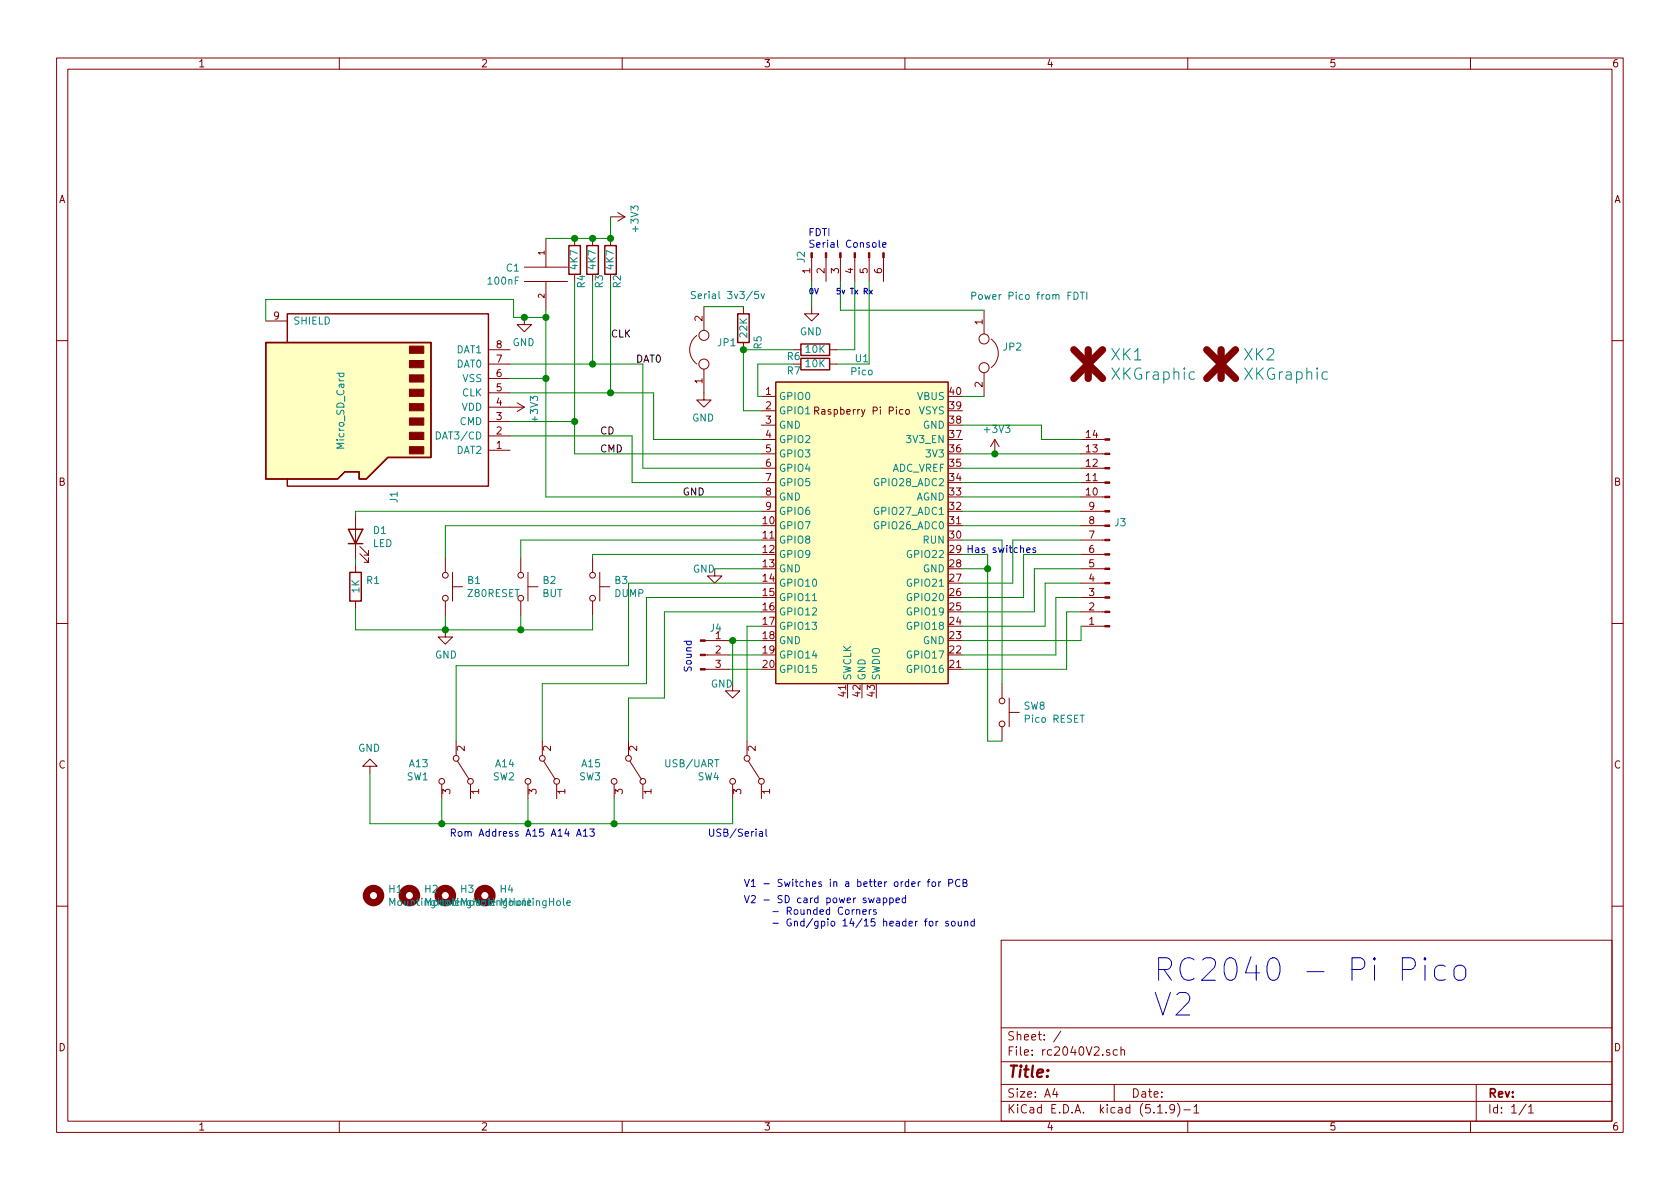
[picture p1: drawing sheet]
<svg xmlns="http://www.w3.org/2000/svg" width="297mm" height="210mm" viewBox="0 0 297 210" stroke-linecap="round" stroke-linejoin="round" font-family="sans-serif">
<g fill="none" stroke="#840000" stroke-width=".18">
<path d="M10 10.3h277v189.9h-277zM12 12.2h273v186.1h-273zM60 10.3v1.9M110 10.3v1.9M160 10.3v1.9M210 10.3v1.9M260 10.3v1.9M107.9 38.3h2.6M109.2 37.6l1.3 .7M110.5 38.3l-1.3 .8M47 56.8h3.8M92.7 56.1v1.3h-1.3l1.3 1.3 1.3-1.3h-1.3"/>
<path d="M92.7 49.8h7.6M92.7 47.2h7.6M96.5 42.2v5M96.5 49.8v5.1M101.6 42.2v1.2M104.8 42.2v1.2M107.9 42.2v1.2M123.2 59.3a3.2 3.2 0 0 0 0 5.1M124.5 54.2v4.2M131.4 54.2v1.3M143.5 54.2v1.3h-1.3l1.3 1.3 1.3-1.3h-1.3M143.5 45.6v4.2"/>
<path d="M146 45.6v4.2M148.6 45.6v4.2M151.1 45.6v4.2M153.7 45.6v4.2M156.2 45.6v4.2M174 54.9v4.1M175.3 60a3.2 3.2 0 0 1 0 5M10 60.2h2M86.4 72h6.3M86.4 64.4h3.8M86.4 61.8h3.8M86.4 79.6h3.8"/>
<path d="M86.4 77.1h3.8M86.4 74.5h3.8M86.4 69.5h3.8M86.4 66.9h3.8M91.4 71.2l1.3 .8M92.7 72l-1.3 .8M124.5 65.3v5.4h-1.3l1.3 1.3 1.2-1.3h-1.2M131.4 60.6v1.2M134.6 77.7h2.6M134.6 70.1h2.6M134.6 72.6h2.6M134.6 75.2h2.6"/>
<path d="M137.2 67.6h30.4v53.3h-30.4zM144 72.6h.7l.1-.2-.1-.3-.2-.1h-.5v1.2M144.3 72.6l.5 .6M146.7 64.4h1.3M146.7 61.8h1.3M159.6 72.5l-.3-.1-.3 .2 .2 .6h.4M160.2 72.5l.4-.1 .1 .1v.7h-.3l-.3-.2zM174 65.9v4.2M175.9 77.7l-.8 1.3M175.9 77.7v2.6M175.9 77.7l.8 1.3M191.1 77.7h4.3"/>
<path d="M193.7 65.7l1.2 1.2M217.2 65.7l1.2 1.2M285 60.2h2M62.9 91.1v7.6M62.9 99.9v1.3M63.6 97.9l1.6 1.5v-.7v.7h-.8M63.6 96.6l1.6 1.6v-.8v.8h-.8M78.7 98.7v2.5M92.1 98.7v2.5M104.8 98.7v2.5M134.6 80.3h2.6M134.6 82.8h2.6"/>
<path d="M134.6 85.3h2.6M134.6 87.9h2.6M134.6 90.4h2.6M191.1 80.3h4.3M191.1 82.8h4.3M191.1 85.3h4.3M191.1 87.9h4.3M191.1 90.4h4.3M191.1 93h4.3M191.1 95.5h4.3M191.1 98h4.3M10 110.3h2"/>
<path d="M62.9 106.3v1.3M78.7 111.4v1.2h1.3l-1.3 1.3-1.2-1.3h1.2M78.7 106.3v2.5M80 103.8h1.8M80 101.2v5.1M92.1 106.3v2.5M93.3 101.2v5.1M93.3 103.8h1.8M104.8 106.3v2.5M106 103.8h1.8M106 101.2v5.1M124.7 118.4h4.2"/>
<path d="M124.7 115.8h4.2M124.7 113.3h4.2M126.4 100.6v1.2h-1.3l1.3 1.3 1.2-1.3h-1.2M191.1 100.6h4.3M191.1 103.1h4.3M191.1 105.7h4.3M191.1 108.2h4.3M191.1 110.7h4.3M285 110.3h2M65.4 135.5h1.3l-1.3-1.3-1.3 1.3h1.3v1.3M78.1 138.7v2.5M80.6 131.1v2.5"/>
<path d="M80.9 134.6l2 3.2M83.2 138.7v2.5M93.3 138.7v2.5M95.9 131.1v2.5M96.1 134.6l2.1 3.2M98.4 138.7v2.5M108.6 138.7v2.5M111.1 131.1v2.5M111.4 134.6l2 3.2M113.7 138.7v2.5M129.5 120.9v1.3h-1.2l1.2 1.2 1.3-1.2h-1.3M129.5 138.7v2.5"/>
<path d="M132.1 131.1v2.5M132.3 134.6l2.1 3.2M134.6 138.7v2.5M177.2 120.9v2.5M177.2 128.5v2.6M178.4 126h1.8M178.4 123.4v5.1M10 160.2h2M177 166.3h108v32h-108zM285 160.2h2M60 198.3v1.9M110 198.3v1.9"/>
<path d="M160 198.3v1.9M177 194.8h108M177 191.8h108M177 187.8h108M177 181.8h108M186.5 192.5l-.4 1h1M186.8 193v1M187.6 182.3l-1.3 2M196.2 185.7l-.4-.1-.2 .2 .1 .2 .5 .2v.3h-.6M197 191.8v3M197.6 185.7l-.5-.1-.3 .3 .1 .6 .2 .1 .5-.1M198.2 185.7l.2-.1 .4 .1v.9"/>
<path d="M198.2 185.1v1.5M204.7 196.8h.8M206.2 196.7v.1M207.7 196l-.1 .1a.48 .48 0 0 1-.6 .1l-.2-.2 .2-.6a.48 .48 0 0 1 .6 .1 1.27 1.27 0 0 1-.2 1.2l-.4 .1M208.2 195.1a1.71 1.71 0 0 1 0 2.3M209.3 196.3h1.2M210 198.3v1.9M211.1 195.8l.4-.5v1.5M211.1 196.8h.9M260 198.3v1.9M261 191.8v6.5M269.8 195.2l-1.2 2"/>
<path d="M270.3 195.8l.4-.5v1.5M270.3 196.8h.8"/>
<circle cx="124.5" cy="59.3" r=".89"/>
<circle cx="174" cy="59.9" r=".89"/>
<circle cx="124.5" cy="64.4" r=".89"/>
<circle cx="174" cy="65" r=".89"/>
<circle cx="78.7" cy="105.8" r=".51"/>
<circle cx="78.7" cy="101.7" r=".51"/>
<circle cx="92.1" cy="105.8" r=".51"/>
<circle cx="92.1" cy="101.7" r=".51"/>
<circle cx="104.8" cy="101.7" r=".51"/>
<circle cx="104.8" cy="105.8" r=".51"/>
<circle cx="78.1" cy="138.2" r=".51"/>
<circle cx="80.6" cy="134.1" r=".51"/>
<circle cx="83.2" cy="138.2" r=".51"/>
<circle cx="93.3" cy="138.2" r=".51"/>
<circle cx="95.9" cy="134.1" r=".51"/>
<circle cx="98.4" cy="138.2" r=".51"/>
<circle cx="108.6" cy="138.2" r=".51"/>
<circle cx="111.1" cy="134.1" r=".51"/>
<circle cx="113.7" cy="138.2" r=".51"/>
<circle cx="129.5" cy="138.2" r=".51"/>
<circle cx="132.1" cy="134.1" r=".51"/>
<circle cx="134.6" cy="138.2" r=".51"/>
<circle cx="177.2" cy="123.9" r=".51"/>
<circle cx="177.2" cy="128" r=".51"/>
</g>
<path d="M100.6 43.4h2v5.1h-2zM103.8 43.4h2v5.1h-2zM106.9 43.4h2.1v5.1h-2.1zM130.4 55.5h2.1v5.1h-2.1zM47 60.6h29.2v20.3h-7.6l-3.8 3.8h-1.3v-1.3h-2.5l-1.3 1.3h-12.7zM50.8 60.6v-5.1h35.6v30.5h-35.6v-1.3M141.6 63.4h5.1v2h-5.1zM141.6 60.8h5.1v2.1h-5.1zM61.6 93.6h2.5l-1.2 2.5zM61.6 96.1h2.5M61.8 101.2h2.1v5.1h-2.1z" fill="none" stroke="#840000" stroke-width=".25"/>
<g fill="none" stroke="#840000" stroke-width="1.3">
<path d="M189.9 61.8l5 5.1M192.4 61.8v5.1M194.9 61.8l-5 5.1M213.4 61.8l5 5.1M215.9 61.8v5.1M218.4 61.8l-5 5.1"/>
<circle cx="66" cy="158.4" r="1.27"/>
<circle cx="72.4" cy="158.4" r="1.27"/>
<circle cx="78.7" cy="158.4" r="1.27"/>
<circle cx="85.7" cy="158.4" r="1.27"/>
</g>
<g fill="#840000" stroke="#840000" stroke-width=".18">
<path d="M195.4 77.6h.8v.2h-.8z"/>
<path d="M195.4 80.1h.8v.3h-.8z"/>
<path d="M195.4 82.7h.8v.2h-.8z"/>
<path d="M195.4 85.2h.8v.3h-.8z"/>
<path d="M195.4 87.8h.8v.2h-.8z"/>
<path d="M195.4 90.3h.8v.2h-.8z"/>
<path d="M195.4 92.8h.8v.3h-.8z"/>
<path d="M195.4 95.4h.8v.2h-.8z"/>
<path d="M195.4 97.9h.8v.3h-.8z"/>
<path d="M195.4 100.5h.8v.2h-.8z"/>
<path d="M195.4 103h.8v.2h-.8z"/>
<path d="M195.4 105.5h.8v.3h-.8z"/>
<path d="M195.4 108.1h.8v.2h-.8z"/>
<path d="M195.4 110.6h.8v.3h-.8z"/>
<path d="M156.1 44.7h.2v.9h-.2z"/>
<path d="M153.5 44.7h.3v.9h-.3z"/>
<path d="M151 44.7h.3v.9h-.3z"/>
<path d="M148.5 44.7h.2v.9h-.2z"/>
<path d="M145.9 44.7h.3v.9h-.3z"/>
<path d="M143.4 44.7h.2v.9h-.2z"/>
<path d="M72.4 61.2h2.5v1.3h-2.5z"/>
<path d="M72.4 63.7h2.5v1.3h-2.5z"/>
<path d="M72.4 66.3h2.5v1.3h-2.5z"/>
<path d="M72.4 68.8h2.5v1.3h-2.5z"/>
<path d="M72.4 71.4h2.5v1.2h-2.5z"/>
<path d="M72.4 73.9h2.5v1.3h-2.5z"/>
<path d="M72.4 76.4h2.5v1.3h-2.5z"/>
<path d="M72.4 79h2.5v1.3h-2.5z"/>
<path d="M123.8 118.2h.9v.3h-.9z"/>
<path d="M123.8 115.7h.9v.2h-.9z"/>
<path d="M123.8 113.2h.9v.2h-.9z"/>
</g>
<g fill="none" stroke="#008484" stroke-width=".18">
<path d="M123 51.6l-.5-.1-.2 .2v.3l.5 .3 .2 .3-.3 .2h-.5M134.6 52l.3 .8 .3-.8M171.8 52.3l.7-.1v-.4l-.2-.1h-.5v1.2M191 51.7h.7M191.4 51.7v1.2M192.2 51.7v1.2M59.5 66h1.3M60 66v.4l.2 .2 .6-.1v-.5M77.1 76.4a.64 .64 0 0 1 .8 .6 .64 .64 0 0 1-.8 .6zM143.7 106.2h.7M80.5 159.7l.7-.1-.1-.3h-.4l-.2 .2 .1 .6h.5M80.9 158.8v.2"/>
<path d="M80.9 159.3v.8M100.2 159.7l.6-.1v-.3h-.4l-.2 .2 .1 .6h.5"/>
</g>
<g fill="#ffffc2" stroke="#ffffc2" stroke-width=".18">
<path d="M137.2 67.6h30.4v53.3h-30.4z"/>
<path d="M47 60.6h29.2v20.3h-7.6l-3.8 3.8h-1.3v-1.3h-2.5l-1.3 1.3h-12.7z"/>
</g>
<g fill="none" stroke="#008400" stroke-width=".18">
<path d="M107.9 38.3v3.9h-11.4M96.5 56.1h-5.7v-3.1h-43.8v3.8M96.5 54.9v33h38.1M101.6 49.8v30.5h33M104.8 49.8v14.6M107.9 49.8v19.7M124.5 54.2h6.9M143.5 49.8v4.4M148.6 49.8v5.1h25.4M151.1 49.8v12h-3.1M153.7 49.8v14.6h-5.7M90.2 69.5h25.4v8.2h19"/>
<path d="M90.2 77.1h21.6v8.2h22.8M90.2 64.4h23.5v18.4h20.9M90.2 66.9h6.3M90.2 74.5h11.4M140.3 64.4h-6.3v5.7h.6M140.3 61.8h-8.9v10.8h3.2M170.2 70.1h3.8M170.2 75.2h13.9v2.5h7M62.9 98.7v1.2M134.6 98h-29.8v.7M134.6 95.5h-42.5v3.2M134.6 90.4h-71.7v.7"/>
<path d="M134.6 93h-55.9v5.7M170.2 98h4.4v33.1h2.6M170.2 95.5h7v25.4M170.2 90.4h20.9M170.2 87.9h20.9M170.2 85.3h20.9M170.2 82.8h20.9M170.2 80.3h20.9M170.2 93h20.9M191.1 98h-10.1v7.7h-10.8M191.1 95.5h-12v7.6h-8.9M62.9 107.6v3.8h41.9v-2.6"/>
<path d="M78.7 108.8v2.6M92.1 108.8v2.6M126.4 100.6h8.2M128.9 118.4h5.7M128.9 113.3h5.7M128.9 115.8h5.7M129.5 113.3v7.6M134.6 105.7h-20.3v15.2h-18.4v10.2M134.6 110.7h-2.5v20.4M134.6 108.2h-17.1v15.2h-6.4v7.7M134.6 103.1h-23.5v14.6h-30.5v13.4M170.2 100.6h4.4"/>
<path d="M191.1 108.2h-2.5v10.2h-18.4M191.1 110.7v2.6h-20.9M191.1 105.7h-4.4v10.1h-16.5M191.1 103.1h-6.3v7.6h-14.6M191.1 100.6h-8.2v7.6h-12.7M65.4 136.8v8.9h64.1v-4.5M78.1 141.2v4.5M93.3 141.2v4.5M108.6 141.2v4.5"/>
</g>
<g fill="none" stroke="#0000c2" stroke-width=".18">
<path d="M155.4 42.5v1.1l.3 .1M156.1 43.3l.6-.1-.1-.3h-.4l-.1 .2v.6h.5M181.5 97.3l.6-.1v-.3h-.4l-.2 .1 .1 .7h.5M183.1 96.9h-.3l-.2 .1 .1 .2 .4 .2v.3h-.5M79.8 147.3l.6-.1 .1-.5-.2-.1h-.5v1.3M80.1 147.3l.4 .6M81.1 147.1l.3-.1 .3 .3-.1 .5-.3 .1-.3-.3zM82.2 147.2l.2-.2 .3 .1 .1 .8M82.2 147v.9M104.3 146.6h.8l-.5 .5 .4 .1v.5l-.2 .2-.5-.2M125.5 146.6v1l.2 .3 .4-.1 .1-.2v-1M155 158.8h.5l.1 .8"/>
<path d="M155.6 159.1l-.5 .1-.1 .1 .1 .3h.5M156.2 158.8h.3l.3 .2-.1 .6h-.5M156.2 158.8v1.3M157.3 158.8h.4l.2 .2-.1 .6h-.5M157.3 158.8v1.3M158.4 159.2l.6-.1v-.3h-.4l-.2 .2 .1 .6h.5M160.1 158.8h-.4l-.2 .2 .1 .6h.5M160.1 158.4v1.2M162.7 155.9l-.3 .3M163.9 155.9h.5M164.4 155.5l-.3 .2v1.1M164.8 156.1l.2-.2 .4 .2v.4l-.1 .2-.3 .1-.2-.2z"/>
<path d="M166 155.9v.9M166.3 155.9l-.2 .1-.1 .2M167.7 156.2l.7-.1v-.5l-.2-.1h-.5v1.3M169.7 155.6a.6 .6 0 0 0-.8 .4 .6 .6 0 0 0 .6 .8l.2-.2M170.3 156.1h.5l.1-.3v-.2l-.6-.1v1.3h.5l.1-.2 .1-.3-.3-.2M149.6 160.9h.3l.2 .2-.1 .5-.3 .1-.2-.1zM150.7 160.9v.8M151.1 160.9l-.4 .2M151.5 161l.1-.1h.3l.1 .8M151.5 160.9v.8M152.6 161.3l.6-.1-.1-.3h-.4l-.1 .1v.6h.5M153.7 160.9v.8"/>
<path d="M154.1 160.9l-.4 .2M154.9 160.9h-.3l-.2 .1 .1 .2 .4 .1v.3h-.5M161.9 162.9v.8M162.2 162.9l-.3 .2M163.4 162.9h.5M163.9 162.5l-.3 .2v1M164.3 163l.2-.1 .4 .1v.5l-.1 .2h-.3l-.2-.1zM165.5 162.9v.8M165.9 162.9l-.3 .1-.1 .1M167.7 163l-.3-.1-.2 .2 .1 .2 .4 .1v.3h-.5M168.3 163l.2-.1 .3 .1 .1 .5-.1 .2h-.3l-.2-.1zM169.4 162.9l.1 .8h.3l.2-.1"/>
<path d="M170 162.9v.8M170.6 163l.2-.1 .3 .1v.7M170.6 162.9v.8M172.3 163l-.4-.1-.2 .2 .1 .6h.5M172.3 162.5v1.2M248 171.4h1.5a1.08 1.08 0 0 0 .8-1 1.08 1.08 0 0 0-.8-1h-1.5v3.9M251.9 169.4l-.1 .2 .1 .1 .2-.1-.2-.2v.3M251.9 170.7v2.6M255.5 170.9l-.3-.2h-.8l-.4 .2-.4 .5v1.2l.4 .6 .4 .1h.8l.3-.1M257.3 171.1a1.09 1.09 0 0 1 1-.4 1.09 1.09 0 0 1 .9 .7v1.2a1.08 1.08 0 0 1-1.1 .8 1.08 1.08 0 0 1-1-.8v-1.2z"/>
</g>
<path d="M152.8 51.5h.5v-.4l-.5-.1v1M153 51.5l.4 .5M153.7 51.3l.5 .7M154.2 51.3l-.5 .7" fill="none" stroke="#0000c2" stroke-width=".2"/>
<g fill="#008400" stroke="#008400" stroke-width=".25">
<circle cx="108.6" cy="145.7" r=".51"/>
<circle cx="104.8" cy="42.2" r=".51"/>
<circle cx="129.5" cy="113.3" r=".51"/>
<circle cx="108" cy="42.2" r=".51"/>
<circle cx="101.6" cy="74.5" r=".51"/>
<circle cx="104.8" cy="64.4" r=".51"/>
<circle cx="78.1" cy="145.7" r=".51"/>
<circle cx="175.9" cy="80.3" r=".51"/>
<circle cx="96.5" cy="66.9" r=".51"/>
<circle cx="101.6" cy="42.2" r=".51"/>
<circle cx="78.7" cy="111.4" r=".51"/>
<circle cx="96.5" cy="56.1" r=".51"/>
<circle cx="93.3" cy="145.7" r=".51"/>
<circle cx="108" cy="69.5" r=".51"/>
<circle cx="131.4" cy="61.8" r=".51"/>
<circle cx="92.1" cy="111.4" r=".51"/>
<circle cx="174.6" cy="100.6" r=".51"/>
<circle cx="92.7" cy="56.1" r=".51"/>
</g>
<g font-size="5.6" fill="#0000c2">
<text x="203.8" y="173.6">RC2040 - Pi Pico</text>
<text x="203.8" y="179.7">V2</text>
</g>
<g font-size="2.8" fill="#008484">
<text x="196.5" y="63.7">XK1</text>
<text x="220" y="63.7">XK2</text>
<text x="196.7" y="67.2">XKGraphic</text>
<text x="220.2" y="67.2">XKGraphic</text>
</g>
<text font-size="2.8" fill="#840000" x="178" y="190.5">Title:</text>
<g font-size="2.1" fill="#840000">
<text x="178" y="184">Sheet: /</text>
<text x="178" y="186.7">File: rc2040V2.sch</text>
<text x="178" y="196.9">KiCad E.D.A. kicad (5.1.9)-1</text>
<text x="178" y="194.1">Size: A4</text>
<text x="200" y="194.1">Date:</text>
<text x="263" y="194.1">Rev:</text>
<text x="263" y="196.9">Id: 1/1</text>
</g>
<g font-size="1.8" fill="#840000">
<text x="35" y="11.9">1</text>
<text x="85" y="11.9">2</text>
<text x="135" y="11.9">3</text>
<text x="185" y="11.9">4</text>
<text x="235" y="11.9">5</text>
<text x="285" y="11.9">6</text>
<text x="10.4" y="35.9">A</text>
<text x="285.4" y="35.9">A</text>
<text x="143.3" y="48.4" transform="rotate(-90 143.3 48.4)">1</text>
<text x="145.8" y="48.4" transform="rotate(-90 145.8 48.4)">2</text>
<text x="148.3" y="48.4" transform="rotate(-90 148.3 48.4)">3</text>
<text x="150.9" y="48.4" transform="rotate(-90 150.9 48.4)">4</text>
<text x="153.4" y="48.4" transform="rotate(-90 153.4 48.4)">5</text>
<text x="156" y="48.4" transform="rotate(-90 156 48.4)">6</text>
<text x="48.4" y="56.5">9</text>
<text x="124.2" y="56.8" transform="rotate(-90 124.2 56.8)">2</text>
<text x="173.7" y="57.4" transform="rotate(-90 173.7 57.4)">1</text>
<text x="87.8" y="64.1">7</text>
<text x="87.8" y="61.6">8</text>
<text x="87.8" y="71.7">4</text>
<text x="87.8" y="69.2">5</text>
<text x="87.8" y="66.7">6</text>
<text x="124.2" y="67.8" transform="rotate(-90 124.2 67.8)">1</text>
<text x="135.4" y="69.8">1</text>
<text x="167.9" y="69.8">40</text>
<text x="173.7" y="68.5" transform="rotate(-90 173.7 68.5)">2</text>
<text x="87.8" y="76.8">2</text>
<text x="87.8" y="74.3">3</text>
<text x="135.4" y="72.4">2</text>
<text x="135.4" y="74.9">3</text>
<text x="135.4" y="77.5">4</text>
<text x="144.8" y="73.3">Raspberry Pi Pico</text>
<text x="167.9" y="77.5">37</text>
<text x="167.9" y="74.9">38</text>
<text x="167.9" y="72.4">39</text>
<text x="192.1" y="77.5">14</text>
<text x="87.8" y="79.4">1</text>
<text x="135.4" y="80">5</text>
<text x="135.4" y="82.5">6</text>
<text x="167.9" y="82.5">35</text>
<text x="167.9" y="80">36</text>
<text x="192.1" y="82.5">12</text>
<text x="192.1" y="80">13</text>
<text x="10.4" y="85.9">B</text>
<text x="135.4" y="85.1">7</text>
<text x="135.4" y="87.6">8</text>
<text x="167.9" y="87.6">33</text>
<text x="167.9" y="85.1">34</text>
<text x="192.1" y="87.6">10</text>
<text x="192.1" y="85.1">11</text>
<text x="285.4" y="85.9">B</text>
<text x="134.9" y="92.7">10</text>
<text x="134.9" y="95.2">11</text>
<text x="135.4" y="90.2">9</text>
<text x="167.9" y="95.2">30</text>
<text x="167.9" y="92.7">31</text>
<text x="167.9" y="90.2">32</text>
<text x="192.6" y="95.2">7</text>
<text x="192.6" y="92.7">8</text>
<text x="192.6" y="90.2">9</text>
<text x="134.9" y="97.8">12</text>
<text x="134.9" y="100.3">13</text>
<text x="167.9" y="100.3">28</text>
<text x="192.6" y="100.3">5</text>
<text x="192.6" y="97.8">6</text>
<text x="134.9" y="102.9">14</text>
<text x="134.9" y="105.4">15</text>
<text x="134.9" y="107.9">16</text>
<text x="167.9" y="107.9">25</text>
<text x="167.9" y="105.4">26</text>
<text x="167.9" y="102.9">27</text>
<text x="192.6" y="107.9">2</text>
<text x="192.6" y="105.4">3</text>
<text x="192.6" y="102.9">4</text>
<text x="126.5" y="113">1</text>
<text x="134.9" y="110.5">17</text>
<text x="134.9" y="113">18</text>
<text x="167.9" y="113">23</text>
<text x="167.9" y="110.5">24</text>
<text x="192.6" y="110.5">1</text>
<text x="126.5" y="115.6">2</text>
<text x="126.5" y="118.1">3</text>
<text x="134.9" y="115.6">19</text>
<text x="134.9" y="118.1">20</text>
<text x="167.9" y="118.1">21</text>
<text x="167.9" y="115.6">22</text>
<text x="149.6" y="123.1" transform="rotate(-90 149.6 123.1)">41</text>
<text x="152.1" y="123.1" transform="rotate(-90 152.1 123.1)">42</text>
<text x="154.7" y="123.1" transform="rotate(-90 154.7 123.1)">43</text>
<text x="10.4" y="135.9">C</text>
<text x="82.2" y="132.8" transform="rotate(-90 82.2 132.8)">2</text>
<text x="97.4" y="132.8" transform="rotate(-90 97.4 132.8)">2</text>
<text x="112.6" y="132.8" transform="rotate(-90 112.6 132.8)">2</text>
<text x="133.6" y="132.8" transform="rotate(-90 133.6 132.8)">2</text>
<text x="285.4" y="135.9">C</text>
<text x="79.6" y="140.4" transform="rotate(-90 79.6 140.4)">3</text>
<text x="84.7" y="140.4" transform="rotate(-90 84.7 140.4)">1</text>
<text x="94.9" y="140.4" transform="rotate(-90 94.9 140.4)">3</text>
<text x="99.9" y="140.4" transform="rotate(-90 99.9 140.4)">1</text>
<text x="110.1" y="140.4" transform="rotate(-90 110.1 140.4)">3</text>
<text x="115.2" y="140.4" transform="rotate(-90 115.2 140.4)">1</text>
<text x="131.1" y="140.4" transform="rotate(-90 131.1 140.4)">3</text>
<text x="136.1" y="140.4" transform="rotate(-90 136.1 140.4)">1</text>
<text x="10.4" y="185.9">D</text>
<text x="285.4" y="185.9">D</text>
<text x="35" y="199.9">1</text>
<text x="85" y="199.9">2</text>
<text x="135" y="199.9">3</text>
<text x="185" y="199.9">4</text>
<text x="235" y="199.9">5</text>
<text x="285" y="199.9">6</text>
</g>
<g font-size="1.8" fill="#008484">
<text x="112.9" y="40.8" transform="rotate(-90 112.9 40.8)">+3V3</text>
<text x="102.2" y="47.6" transform="rotate(-90 102.2 47.6)">4K7</text>
<text x="105.3" y="47.6" transform="rotate(-90 105.3 47.6)">4K7</text>
<text x="108.5" y="47.6" transform="rotate(-90 108.5 47.6)">4K7</text>
<text x="142.3" y="46.4" transform="rotate(-90 142.3 46.4)">J2</text>
<text x="86.4" y="50.3">100nF</text>
<text x="89.6" y="48">C1</text>
<text x="103.4" y="50.9" transform="rotate(-90 103.4 50.9)">R4</text>
<text x="106.6" y="50.9" transform="rotate(-90 106.6 50.9)">R3</text>
<text x="109.8" y="50.9" transform="rotate(-90 109.8 50.9)">R2</text>
<text x="123.3" y="52.9">Serial 3v3/5v</text>
<text x="172.8" y="53">Power Pico from FDTI</text>
<text x="51.8" y="57.4">SHIELD</text>
<text x="132.1" y="59.6" transform="rotate(-90 132.1 59.6)">22K</text>
<text x="141.4" y="59.3">GND</text>
<text x="80.7" y="65">DAT0</text>
<text x="80.7" y="62.5">DAT1</text>
<text x="90.6" y="61.2">GND</text>
<text x="126.9" y="61.2">JP1</text>
<text x="134.7" y="61.7" transform="rotate(-90 134.7 61.7)">R5</text>
<text x="139.2" y="63.7">R6</text>
<text x="142.5" y="64.9">10K</text>
<text x="142.5" y="62.4">10K</text>
<text x="151.3" y="64.1">U1</text>
<text x="177.4" y="62">JP2</text>
<text x="81.7" y="70.1">CLK</text>
<text x="81.8" y="67.6">VSS</text>
<text x="137.7" y="70.7">GPIO0</text>
<text x="139.2" y="66.2">R7</text>
<text x="150.5" y="66.4">Pico</text>
<text x="162.2" y="70.7">VBUS</text>
<text x="77.7" y="77.7">DAT3/CD</text>
<text x="81.3" y="75.2">CMD</text>
<text x="81.6" y="72.6">VDD</text>
<text x="95.1" y="74.5" transform="rotate(-90 95.1 74.5)">+3V3</text>
<text x="122.4" y="74.5">GND</text>
<text x="137.7" y="73.3">GPIO1</text>
<text x="137.7" y="75.8">GND</text>
<text x="162.4" y="73.3">VSYS</text>
<text x="163.2" y="75.8">GND</text>
<text x="174.2" y="76.5">+3V3</text>
<text x="60.9" y="79.2" transform="rotate(-90 60.9 79.2)">Micro_SD_Card</text>
<text x="80.7" y="80.3">DAT2</text>
<text x="137.7" y="78.4">GPIO2</text>
<text x="137.7" y="80.9">GPIO3</text>
<text x="137.7" y="83.4">GPIO4</text>
<text x="157.6" y="83.4">ADC_VREF</text>
<text x="160.6" y="78.4">3V3_EN</text>
<text x="164" y="80.9">3V3</text>
<text x="70.3" y="88.9" transform="rotate(-90 70.3 88.9)">J1</text>
<text x="137.7" y="86">GPIO5</text>
<text x="137.7" y="88.5">GND</text>
<text x="154.9" y="86">GPIO28_ADC2</text>
<text x="161.9" y="88.5">AGND</text>
<text x="66.1" y="94.4">D1</text>
<text x="137.7" y="93.6">GPIO7</text>
<text x="137.7" y="91.1">GPIO6</text>
<text x="154.9" y="93.6">GPIO26_ADC0</text>
<text x="154.9" y="91.1">GPIO27_ADC1</text>
<text x="197.1" y="93.1">J3</text>
<text x="65.9" y="96.7">LED</text>
<text x="122.5" y="101.3">GND</text>
<text x="137.7" y="96.1">GPIO8</text>
<text x="137.7" y="98.7">GPIO9</text>
<text x="137.7" y="101.2">GND</text>
<text x="160.7" y="98.7">GPIO22</text>
<text x="163.2" y="101.2">GND</text>
<text x="163.3" y="96.1">RUN</text>
<text x="63.6" y="104.8" transform="rotate(-90 63.6 104.8)">1K</text>
<text x="64.8" y="103.3">R1</text>
<text x="82.7" y="103.3">B1</text>
<text x="82.8" y="105.6">Z80RESET</text>
<text x="95.9" y="105.6">BUT</text>
<text x="96" y="103.3">B2</text>
<text x="108.7" y="105.6">DUMP</text>
<text x="108.7" y="103.3">B3</text>
<text x="137.7" y="103.8">GPIO10</text>
<text x="137.7" y="106.3">GPIO11</text>
<text x="160.7" y="106.3">GPIO20</text>
<text x="160.7" y="103.8">GPIO21</text>
<text x="125.6" y="111.7">J4</text>
<text x="137.7" y="108.8">GPIO12</text>
<text x="137.7" y="111.4">GPIO13</text>
<text x="137.7" y="113.9">GND</text>
<text x="160.7" y="111.4">GPIO18</text>
<text x="160.7" y="108.8">GPIO19</text>
<text x="163.2" y="113.9">GND</text>
<text x="76.9" y="116.5">GND</text>
<text x="137.7" y="116.5">GPIO14</text>
<text x="137.7" y="119">GPIO15</text>
<text x="160.7" y="119">GPIO16</text>
<text x="160.7" y="116.5">GPIO17</text>
<text x="125.7" y="121.6">GND</text>
<text x="150.5" y="120.4" transform="rotate(-90 150.5 120.4)">SWCLK</text>
<text x="153" y="120.4" transform="rotate(-90 153 120.4)">GND</text>
<text x="155.6" y="120.4" transform="rotate(-90 155.6 120.4)">SWDIO</text>
<text x="181" y="125.5">SW8</text>
<text x="181.4" y="127.8">Pico RESET</text>
<text x="63.3" y="132.9">GND</text>
<text x="72" y="138">SW1</text>
<text x="72.4" y="135.7">A13</text>
<text x="87.2" y="138">SW2</text>
<text x="87.7" y="135.7">A14</text>
<text x="102.4" y="138">SW3</text>
<text x="102.9" y="135.7">A15</text>
<text x="117.8" y="135.7">USB/UART</text>
<text x="123.4" y="138">SW4</text>
<text x="68.8" y="157.9">H1</text>
<text x="69.1" y="160.2">MountingHole</text>
<text x="75.2" y="157.9">H2</text>
<text x="81.5" y="157.9">H3</text>
<text x="81.8" y="160.2">MountingHole</text>
<text x="88.5" y="157.9">H4</text>
<text x="88.8" y="160.2">MountingHole</text>
</g>
<g font-size="1.8" fill="#0000c2">
<text x="142.9" y="41.8">FDTI</text>
<text x="142.9" y="43.8">Serial Console</text>
<text x="167.9" y="97.8">29 Has switches</text>
<text x="122.3" y="119" transform="rotate(-90 122.3 119)">Sound</text>
<text x="82.7" y="147.9">Rom Address A15 A14 A13</text>
<text x="126.8" y="147.9">USB/Serial</text>
<text x="131.4" y="159.7">V2 - SD card power swapped</text>
<text x="131.4" y="156.8">V1 - Switches in a better order for PCB</text>
<text x="133.9" y="161.8">- Rounded Corners</text>
<text x="133.9" y="163.8">- Gnd/gpio 14/15 header for sound</text>
</g>
<g font-size="1.8">
<text x="107.9" y="59.7">CLK</text>
<text x="112.4" y="64.1">DAT0</text>
<text x="106" y="76.8">CD</text>
<text x="106" y="80">CMD</text>
<text x="120.6" y="87.6">GND</text>
</g>
<g font-size="1.4" fill="#840000">
<text x="96.3" y="45.1" transform="rotate(-90 96.3 45.1)">1</text>
<text x="96.3" y="52.7" transform="rotate(-90 96.3 52.7)">2</text>
</g>
<g font-size="1.4" fill="#0000c2">
<text x="142.9" y="52">0V</text>
<text x="146.1" y="52">5v Tx Rx</text>
</g>
</svg>
